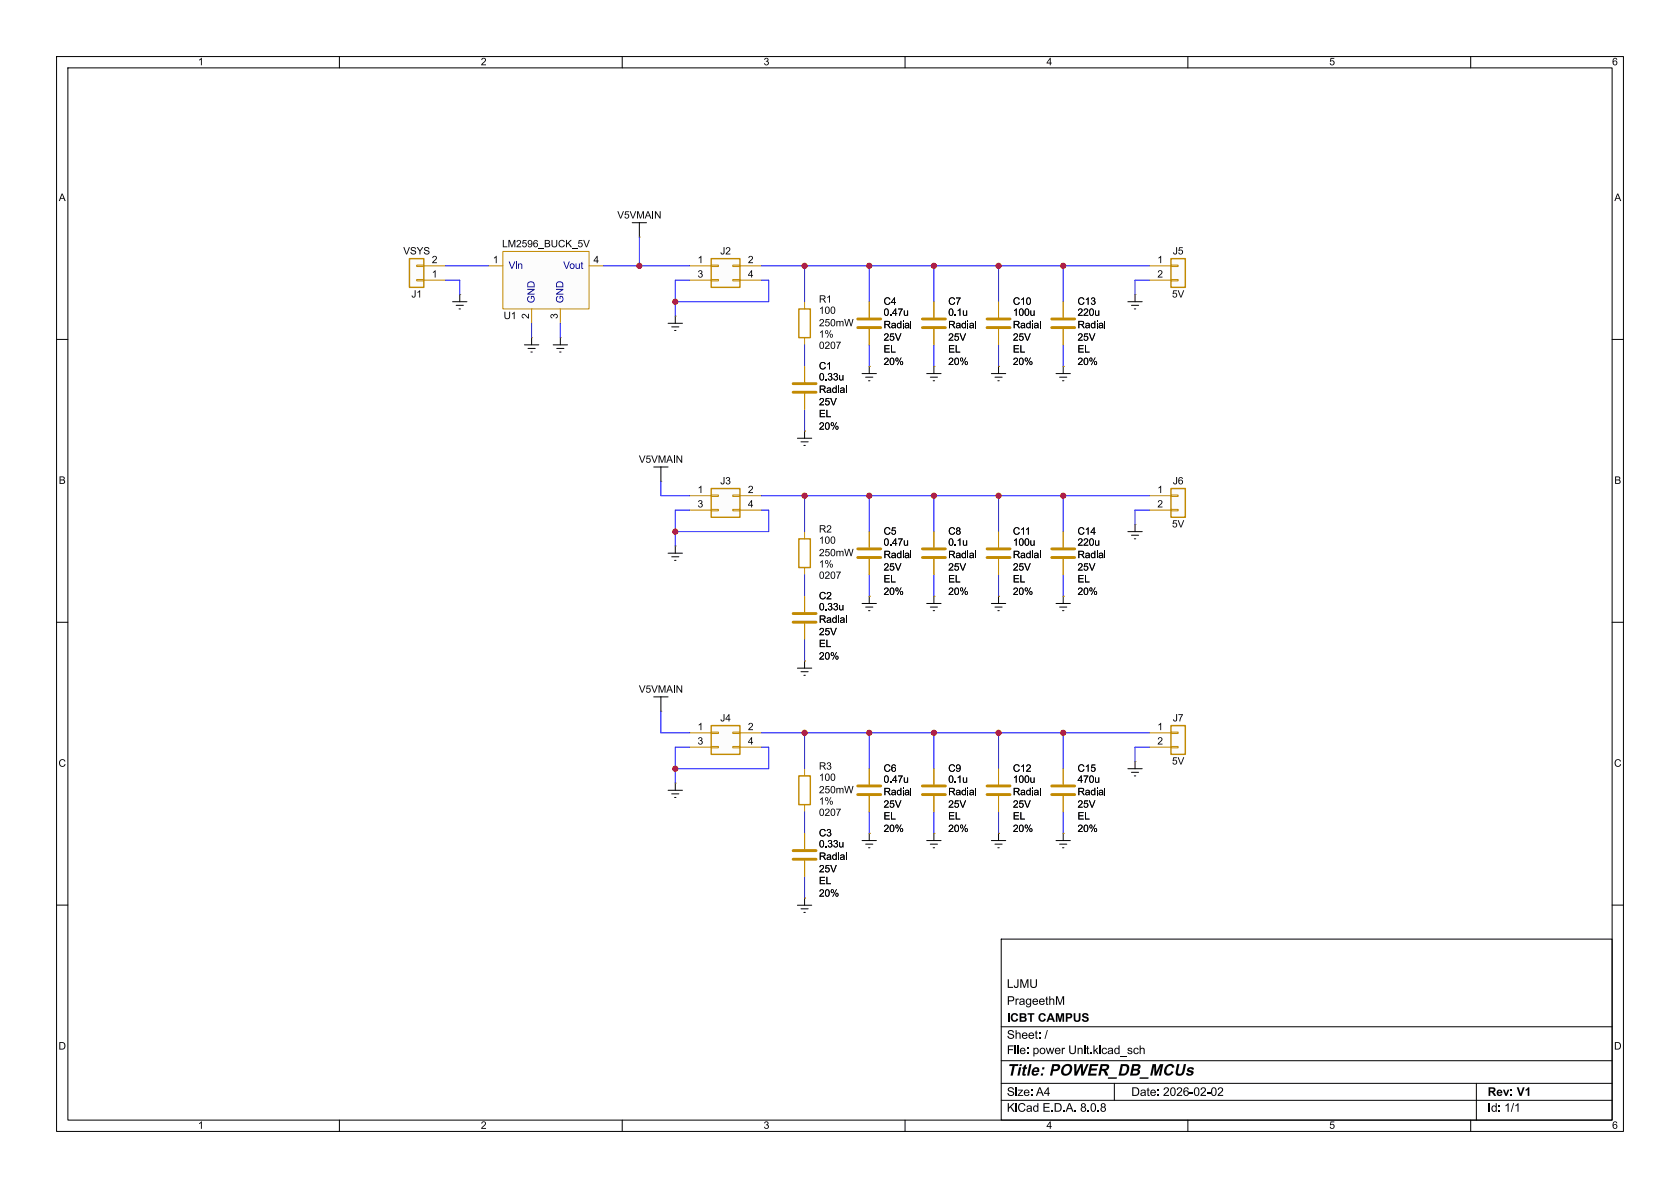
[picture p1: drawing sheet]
<svg xmlns="http://www.w3.org/2000/svg" width="297mm" height="210mm" viewBox="0 0 297 210" stroke-linecap="round" stroke-linejoin="round" font-family="sans-serif">
<path d="M0 0h297v210h-297z" fill="#fff" stroke="#fff" stroke-width=".18"/>
<g fill="none" stroke="#000" stroke-width=".18">
<path d="M10 10h277v190h-277zM12 12h273v186h-273zM60 10v2M110 10v2M160 10v2M210 10v2M260 10v2M10 60h2M285 60h2M10 110h2M285 110h2M152.4 148.6h2.5"/>
<path d="M153 149.2h1.3M153.5 149.9h.3M153.7 147.3v1.3M10 160h2M177 166h108v32h-108zM285 160h2M60 198v2M110 198v2M160 198v2M177 194.5h108M177 191.5h108M177 187.5h108"/>
<path d="M177 181.5h108M197 191.5v3M210 198v2M260 198v2M261 191.5v6.5"/>
</g>
<path d="M153.7 147.3h.1" fill="none" stroke="#c28a01" stroke-width=".18"/>
<path d="M125.7 86.4h5.1v5h-5.1z" fill="#fcfcfc"/>
<path d="M94 59.7h.1M121.9 87.6h3.8M121.9 90.2h3.8M125.7 90h1.3v.3h-1.3zM125.7 87.5h1.3v.3h-1.3zM129.5 90h1.3v.3h-1.3zM129.5 87.5h1.3v.3h-1.3zM130.8 87.6h3.8M130.8 90.2h3.8M200.7 134.6h.1" fill="none" stroke="#c28a01" stroke-width=".18"/>
<path d="M125.7 86.4h5.1v5h-5.1z" fill="none" stroke="#c28a01" stroke-width=".25"/>
<path d="M94 59.7v1.3M92.7 61h2.5M93.3 61.6h1.3M93.9 62.2h.2M199.4 135.9h2.5M200 136.5h1.3M200.5 137.2h.3M200.7 134.6v1.3" fill="none" stroke="#000" stroke-width=".18"/>
<path d="M207 128.3h2.5v5.1h-2.5z" fill="#fcfcfc"/>
<g fill="none" stroke="#c28a01" stroke-width=".18">
<path d="M113 41.9h.1M176.5 53.3v2.8M176.5 58.2v2.8M176.5 64.8h.1M142.2 135.9v1.3M203.2 129.5h3.8M203.2 132.1h3.8M207 132h1.3v.2h-1.3zM207 129.4h1.3v.3h-1.3zM142.2 158.8h.1M142.2 142.2v1.3M142.2 147.3v2.8"/>
<path d="M142.2 152.1v2.8"/>
</g>
<path d="M141.2 137.2h2.1v5h-2.1zM207 128.3h2.5v5.1h-2.5z" fill="none" stroke="#c28a01" stroke-width=".25"/>
<path d="M174.5 57.9h4.1M174.5 56.4h4.1M140.2 151.9h4.1M140.2 150.4h4.1" fill="none" stroke="#c28a01" stroke-width=".51"/>
<path d="M113 39.4v2.5M175.3 66h2.5M175.9 66.7h1.3M176.4 67.3h.3M176.5 64.8v1.2M142.2 158.8v1.2M141 160h2.5M141.6 160.7h1.3M142.1 161.3h.3" fill="none" stroke="#000" stroke-width=".18"/>
<path d="M125.7 128.3h5.1v5.1h-5.1z" fill="#fcfcfc"/>
<g fill="none" stroke="#c28a01" stroke-width=".18">
<path d="M153.7 53.3v2.8M153.7 58.2v2.8M165.1 53.3v2.8M165.1 58.2v2.8M188 53.3v2.8M188 58.2v2.8M200.7 52.1h.1M142.2 76.2h.1M142.2 64.8v2.8M142.2 69.6v2.8M153.7 64.8h.1M165.1 64.8h.1"/>
<path d="M188 64.8h.1M119.4 96.5h.1M116.8 125.7h.1M119.4 138.4h.1M121.9 129.5h3.8M121.9 132.1h3.8M125.7 132h1.3v.2h-1.3zM125.7 129.4h1.3v.3h-1.3zM129.5 132h1.3v.2h-1.3zM129.5 129.4h1.3v.3h-1.3zM130.8 129.5h3.8M130.8 132.1h3.8"/>
<path d="M153.7 135.9v2.8M165.1 135.9v2.8M176.5 135.9v2.8M188 135.9v2.8M153.7 140.7v2.8M165.1 147.3h.1M165.1 140.7v2.8M176.5 147.3h.1M176.5 140.7v2.8M188 147.3h.1M188 140.7v2.8"/>
</g>
<path d="M125.7 128.3h5.1v5.1h-5.1z" fill="none" stroke="#c28a01" stroke-width=".25"/>
<g fill="none" stroke="#000" stroke-width=".18">
<path d="M199.4 53.3h2.5M200 54h1.3M200.5 54.6h.3M200.7 52.1v1.2M141 77.5h2.5M141.6 78.1h1.3M142.1 78.7h.3M142.2 76.2v1.3M152.4 66h2.5M153 66.7h1.3M153.5 67.3h.3M153.7 64.8v1.2"/>
<path d="M163.8 66h2.6M164.5 66.7h1.2M165 67.3h.2M165.1 64.8v1.2M186.7 66h2.5M187.3 66.7h1.3M187.8 67.3h.3M188 64.8v1.2M118.1 97.8h2.5M118.7 98.4h1.3M119.3 99.1h.2M119.4 96.5v1.3"/>
<path d="M116.8 123.2v2.5M118.1 139.7h2.5M119.4 138.4v1.3M118.7 140.3h1.3M119.3 141h.2M163.8 148.6h2.6M164.5 149.2h1.2M165 149.9h.2M165.1 147.3v1.3M175.3 148.6h2.5M175.9 149.2h1.3M176.4 149.9h.3"/>
<path d="M176.5 147.3v1.3M186.7 148.6h2.5M187.3 149.2h1.3M187.8 149.9h.3M188 147.3v1.3"/>
</g>
<g fill="none" stroke="#c28a01" stroke-width=".51">
<path d="M151.6 57.9h4.1M151.6 56.4h4.1M163.1 57.9h4M163.1 56.4h4M185.9 57.9h4.1M185.9 56.4h4.1M140.2 69.3h4.1M140.2 67.8h4.1M151.6 138.9h4.1M163.1 138.9h4M174.5 138.9h4.1M185.9 138.9h4.1"/>
<path d="M151.6 140.5h4.1M163.1 140.5h4M174.5 140.5h4.1M185.9 140.5h4.1"/>
</g>
<path d="M207 45.7h2.5v5.1h-2.5z" fill="#fcfcfc"/>
<path d="M142.2 53.3v1.3M142.2 59.7v1.3M203.2 47h3.8M203.2 49.5h3.8M207 49.4h1.3v.3h-1.3zM207 46.9h1.3v.2h-1.3zM116.8 85.1h.1" fill="none" stroke="#c28a01" stroke-width=".18"/>
<path d="M141.2 54.6h2.1v5.1h-2.1zM207 45.7h2.5v5.1h-2.5z" fill="none" stroke="#c28a01" stroke-width=".25"/>
<path d="M116.8 82.6v2.5" fill="none" stroke="#000" stroke-width=".18"/>
<path d="M207 86.4h2.5v5h-2.5z" fill="#fcfcfc"/>
<g fill="none" stroke="#c28a01" stroke-width=".18">
<path d="M142.2 94v1.3M153.7 94v2.8M153.7 98.8v2.8M165.1 94v2.8M165.1 98.8v2.8M176.5 94v2.8M176.5 98.8v2.8M188 94v2.8M188 98.8v2.8M200.7 92.7h.1M203.2 87.6h3.8M203.2 90.2h3.8"/>
<path d="M207 90h1.3v.3h-1.3zM207 87.5h1.3v.3h-1.3zM142.2 116.8h.1M142.2 100.3v1.3M142.2 105.4v2.8M142.2 110.2v2.8M153.7 105.4h.1M165.1 105.4h.1M176.5 105.4h.1M188 105.4h.1"/>
</g>
<path d="M141.2 95.3h2.1v5h-2.1zM207 86.4h2.5v5h-2.5z" fill="none" stroke="#c28a01" stroke-width=".25"/>
<path d="M151.6 98.6h4.1M151.6 97h4.1M163.1 98.6h4M163.1 97h4M174.5 98.6h4.1M174.5 97h4.1M185.9 98.6h4.1M185.9 97h4.1M140.2 110h4.1M140.2 108.5h4.1" fill="none" stroke="#c28a01" stroke-width=".51"/>
<g fill="none" stroke="#000" stroke-width=".18">
<path d="M199.4 94h2.5M200 94.6h1.3M200.5 95.3h.3M200.7 92.7v1.3M141 118.1h2.5M141.6 118.7h1.3M142.1 119.4h.3M142.2 116.8v1.3M152.4 106.7h2.5M153 107.3h1.3M153.5 108h.3M153.7 105.4v1.3"/>
<path d="M163.8 106.7h2.6M164.5 107.3h1.2M165 108h.2M165.1 105.4v1.3M175.3 106.7h2.5M175.9 107.3h1.3M176.4 108h.3M176.5 105.4v1.3M186.7 106.7h2.5M187.3 107.3h1.3M187.8 108h.3M188 105.4v1.3"/>
</g>
<path d="M72.4 45.7h2.5v5.1h-2.5z" fill="#fcfcfc"/>
<path d="M73.7 46.9h1.2v.2h-1.2zM73.7 49.4h1.2v.3h-1.2zM74.9 49.5h3.8M74.9 47h3.8M81.3 52.1h.1" fill="none" stroke="#c28a01" stroke-width=".18"/>
<path d="M72.4 45.7h2.5v5.1h-2.5z" fill="none" stroke="#c28a01" stroke-width=".25"/>
<path d="M80 53.3h2.5M80.6 54h1.3M81.2 54.6h.2M81.3 52.1v1.2" fill="none" stroke="#000" stroke-width=".18"/>
<path d="M125.7 45.7h5.1v5.1h-5.1z" fill="#fcfcfc"/>
<path d="M119.4 55.9h.1M121.9 47h3.8M121.9 49.5h3.8M125.7 49.4h1.3v.3h-1.3zM125.7 46.9h1.3v.2h-1.3zM129.5 49.4h1.3v.3h-1.3zM129.5 46.9h1.3v.2h-1.3zM130.8 47h3.8M130.8 49.5h3.8" fill="none" stroke="#c28a01" stroke-width=".18"/>
<path d="M125.7 45.7h5.1v5.1h-5.1z" fill="none" stroke="#c28a01" stroke-width=".25"/>
<path d="M118.1 57.2h2.5M118.7 57.8h1.3M119.3 58.4h.2M119.4 55.9v1.3" fill="none" stroke="#000" stroke-width=".18"/>
<path d="M88.9 44.5h15.2v10.1h-15.2z" fill="#fcfcfc"/>
<g fill="none" stroke="#c28a01" stroke-width=".18">
<path d="M86.4 47h2.5M88.9 44.5h15.2v10.1h-15.2zM94 54.6v2.6M99.1 59.7h.1M99.1 54.6v2.6M104.1 47h2.6M153.7 53.3v2.8M153.7 58.2v2.8M165.1 53.3v2.8M165.1 58.2v2.8M176.5 53.3v2.8M176.5 58.2v2.8"/>
<path d="M188 53.3v2.8M188 58.2v2.8M142.2 76.2h.1M142.2 64.8v2.8M142.2 69.6v2.8M153.7 64.8h.1M165.1 64.8h.1M176.5 64.8h.1M188 64.8h.1M153.7 94v2.8M153.7 98.8v2.8M165.1 94v2.8"/>
<path d="M165.1 98.8v2.8M176.5 94v2.8M176.5 98.8v2.8M188 94v2.8M188 98.8v2.8M142.2 116.8h.1M142.2 105.4v2.8M142.2 110.2v2.8M153.7 105.4h.1M165.1 105.4h.1M176.5 105.4h.1M188 105.4h.1"/>
<path d="M153.7 135.9v2.8M165.1 135.9v2.8M176.5 135.9v2.8M188 135.9v2.8M142.2 158.8h.1M142.2 147.3v2.8M142.2 152.1v2.8M153.7 147.3h.1M153.7 140.7v2.8M165.1 147.3h.1M165.1 140.7v2.8M176.5 147.3h.1"/>
<path d="M176.5 140.7v2.8M188 147.3h.1M188 140.7v2.8"/>
</g>
<path d="M99.1 59.7v1.3M97.8 61h2.5M98.4 61.6h1.3M98.9 62.2h.3" fill="none" stroke="#000" stroke-width=".18"/>
<g fill="none" stroke="#00f" stroke-width=".18">
<path d="M78.7 49.5h2.6v2.6M78.7 47h7.7M94 57.2v2.5M99.1 57.2v2.5M106.7 47h15.2M113 41.9v5.1M121.9 49.5h-2.5v6.4M134.6 49.5h1.3v3.8h-16.5M134.6 47h68.6M142.2 47v6.3M153.7 47v6.3M165.1 47v6.3"/>
<path d="M176.5 47v6.3M188 47v6.3M203.2 49.5h-2.5v2.6M142.2 61v3.8M142.2 72.4v3.8M153.7 61v3.8M165.1 61v3.8M176.5 61v3.8M188 61v3.8M116.8 85.1v2.5h5.1M121.9 90.2h-2.5v6.3M134.6 87.6h68.6"/>
<path d="M134.6 90.2h1.3v3.8h-16.5M142.2 87.6v6.4M153.7 87.6v6.4M165.1 87.6v6.4M176.5 87.6v6.4M188 87.6v6.4M203.2 90.2h-2.5v2.5M142.2 101.6v3.8M142.2 113v3.8M153.7 101.6v3.8M165.1 101.6v3.8M176.5 101.6v3.8"/>
<path d="M188 101.6v3.8M116.8 125.7v3.8h5.1M121.9 132.1h-2.5v6.3M134.6 129.5h68.6M134.6 132.1h1.3v3.8h-16.5M142.2 129.5v6.4M153.7 129.5v6.4M165.1 129.5v6.4M176.5 129.5v6.4M188 129.5v6.4M203.2 132.1h-2.5v2.5M142.2 143.5v3.8"/>
<path d="M142.2 154.9v3.9M153.7 143.5v3.8M165.1 143.5v3.8M176.5 143.5v3.8M188 143.5v3.8"/>
</g>
<g fill="#f00" stroke="#f00" stroke-width=".18">
<circle cx="188" cy="129.5" r=".46"/>
<circle cx="165.1" cy="129.5" r=".46"/>
<circle cx="176.5" cy="129.5" r=".46"/>
<circle cx="153.7" cy="129.5" r=".46"/>
<circle cx="119.4" cy="94" r=".46"/>
<circle cx="142.2" cy="87.6" r=".46"/>
<circle cx="142.2" cy="129.5" r=".46"/>
<circle cx="119.4" cy="135.9" r=".46"/>
<circle cx="153.7" cy="87.6" r=".46"/>
<circle cx="165.1" cy="87.6" r=".46"/>
<circle cx="176.5" cy="87.6" r=".46"/>
<circle cx="188" cy="87.6" r=".46"/>
<circle cx="119.4" cy="53.3" r=".46"/>
<circle cx="113" cy="47" r=".46"/>
<circle cx="188" cy="47" r=".46"/>
<circle cx="165.1" cy="47" r=".46"/>
<circle cx="176.5" cy="47" r=".46"/>
<circle cx="153.7" cy="47" r=".46"/>
<circle cx="142.2" cy="47" r=".46"/>
</g>
<text font-size="2.8" x="178" y="190.9">Title: POWER_DB_MCUs</text>
<g font-size="2.1">
<text x="178" y="178.2">PrageethM</text>
<text x="178" y="175.2">LJMU</text>
<text x="178" y="184.2">Sheet: /</text>
<text x="178" y="181.2">ICBT CAMPUS</text>
<text x="178" y="186.9">File: power Unit.kicad_sch</text>
<text x="178" y="197.1">KiCad E.D.A. 8.0.8</text>
<text x="178" y="194.3">Size: A4</text>
<text x="200" y="194.3">Date: 2026-02-02</text>
<text x="263" y="194.3">Rev: V1</text>
<text x="263" y="197.1">Id: 1/1</text>
</g>
<g font-size="1.8">
<text x="35" y="12">1</text>
<text x="85" y="12">2</text>
<text x="135" y="12">3</text>
<text x="185" y="12">4</text>
<text x="235" y="12">5</text>
<text x="285" y="12">6</text>
<text x="10.4" y="36">A</text>
<text x="109.1" y="39.1">V5VMAIN</text>
<text x="285.4" y="36">A</text>
<text x="71.3" y="45.5">VSYS</text>
<text x="76.3" y="46.7">2</text>
<text x="87.1" y="46.7">1</text>
<text x="88.8" y="44.2">LM2596_BUCK_5V</text>
<text x="104.9" y="46.7">4</text>
<text x="123.3" y="46.7">1</text>
<text x="127.3" y="45.5">J2</text>
<text x="132.2" y="46.7">2</text>
<text x="204.6" y="46.7">1</text>
<text x="207.3" y="45.5">J5</text>
<text x="72.7" y="53.1">J1</text>
<text x="76.3" y="49.3">1</text>
<text x="123.3" y="49.3">3</text>
<text x="132.2" y="49.3">4</text>
<text x="144.8" y="54">R1</text>
<text x="204.6" y="49.3">2</text>
<text x="207.2" y="53.1">5V</text>
<text x="89" y="56.9">U1</text>
<text x="93.7" y="56.4" transform="rotate(-90 93.7 56.4)">2</text>
<text x="98.8" y="56.4" transform="rotate(-90 98.8 56.4)">3</text>
<text x="144.8" y="58.2">250mW</text>
<text x="144.8" y="56">100</text>
<text x="156.2" y="56.3">0.47u</text>
<text x="156.2" y="58.5">Radial</text>
<text x="156.2" y="54.3">C4</text>
<text x="167.6" y="58.5">Radial</text>
<text x="167.6" y="54.3">C7</text>
<text x="167.6" y="56.3">0.1u</text>
<text x="179.1" y="54.3">C10</text>
<text x="179.1" y="56.3">100u</text>
<text x="179.1" y="58.5">Radial</text>
<text x="190.5" y="54.3">C13</text>
<text x="190.5" y="56.3">220u</text>
<text x="190.5" y="58.5">Radial</text>
<text x="144.8" y="62.2">0207</text>
<text x="144.8" y="65.8">C1</text>
<text x="144.8" y="60.2">1%</text>
<text x="156.2" y="60.7">25V</text>
<text x="156.2" y="62.8">EL</text>
<text x="156.2" y="65">20%</text>
<text x="167.6" y="60.7">25V</text>
<text x="167.6" y="62.8">EL</text>
<text x="167.6" y="65">20%</text>
<text x="179.1" y="60.7">25V</text>
<text x="179.1" y="62.8">EL</text>
<text x="179.1" y="65">20%</text>
<text x="190.5" y="60.7">25V</text>
<text x="190.5" y="62.8">EL</text>
<text x="190.5" y="65">20%</text>
<text x="144.8" y="67.7">0.33u</text>
<text x="144.8" y="69.9">Radial</text>
<text x="144.8" y="72.1">25V</text>
<text x="144.8" y="74.2">EL</text>
<text x="144.8" y="76.4">20%</text>
<text x="112.9" y="82.3">V5VMAIN</text>
<text x="10.4" y="86">B</text>
<text x="123.3" y="87.4">1</text>
<text x="123.3" y="89.9">3</text>
<text x="127.3" y="86.1">J3</text>
<text x="132.2" y="87.4">2</text>
<text x="132.2" y="89.9">4</text>
<text x="204.6" y="87.4">1</text>
<text x="204.6" y="89.9">2</text>
<text x="207.3" y="86.1">J6</text>
<text x="285.4" y="86">B</text>
<text x="144.8" y="94.6">R2</text>
<text x="156.2" y="95">C5</text>
<text x="167.6" y="95">C8</text>
<text x="179.1" y="95">C11</text>
<text x="190.5" y="95">C14</text>
<text x="207.2" y="93.7">5V</text>
<text x="144.8" y="98.8">250mW</text>
<text x="144.8" y="96.6">100</text>
<text x="144.8" y="100.8">1%</text>
<text x="156.2" y="96.9">0.47u</text>
<text x="156.2" y="99.1">Radial</text>
<text x="156.2" y="101.3">25V</text>
<text x="167.6" y="99.1">Radial</text>
<text x="167.6" y="96.9">0.1u</text>
<text x="167.6" y="101.3">25V</text>
<text x="179.1" y="96.9">100u</text>
<text x="179.1" y="99.1">Radial</text>
<text x="179.1" y="101.3">25V</text>
<text x="190.5" y="96.9">220u</text>
<text x="190.5" y="99.1">Radial</text>
<text x="190.5" y="101.3">25V</text>
<text x="144.8" y="102.8">0207</text>
<text x="144.8" y="106.4">C2</text>
<text x="156.2" y="103.4">EL</text>
<text x="156.2" y="105.6">20%</text>
<text x="167.6" y="103.4">EL</text>
<text x="167.6" y="105.6">20%</text>
<text x="179.1" y="103.4">EL</text>
<text x="179.1" y="105.6">20%</text>
<text x="190.5" y="103.4">EL</text>
<text x="190.5" y="105.6">20%</text>
<text x="144.8" y="108.4">0.33u</text>
<text x="144.8" y="110.6">Radial</text>
<text x="144.8" y="112.8">25V</text>
<text x="144.8" y="114.9">EL</text>
<text x="144.8" y="117.1">20%</text>
<text x="112.9" y="122.9">V5VMAIN</text>
<text x="123.3" y="129.3">1</text>
<text x="123.3" y="131.8">3</text>
<text x="127.3" y="128">J4</text>
<text x="132.2" y="129.3">2</text>
<text x="132.2" y="131.8">4</text>
<text x="204.6" y="129.3">1</text>
<text x="204.6" y="131.8">2</text>
<text x="207.3" y="128">J7</text>
<text x="10.3" y="136">C</text>
<text x="144.8" y="136.5">R3</text>
<text x="156.2" y="136.9">C6</text>
<text x="167.6" y="136.9">C9</text>
<text x="179.1" y="136.9">C12</text>
<text x="190.5" y="136.9">C15</text>
<text x="207.2" y="135.6">5V</text>
<text x="285.3" y="136">C</text>
<text x="144.8" y="140.7">250mW</text>
<text x="144.8" y="138.5">100</text>
<text x="144.8" y="142.7">1%</text>
<text x="156.2" y="138.8">0.47u</text>
<text x="156.2" y="141">Radial</text>
<text x="156.2" y="143.2">25V</text>
<text x="167.6" y="141">Radial</text>
<text x="167.6" y="138.8">0.1u</text>
<text x="167.6" y="143.2">25V</text>
<text x="179.1" y="138.8">100u</text>
<text x="179.1" y="141">Radial</text>
<text x="179.1" y="143.2">25V</text>
<text x="190.5" y="138.8">470u</text>
<text x="190.5" y="141">Radial</text>
<text x="190.5" y="143.2">25V</text>
<text x="144.8" y="144.7">0207</text>
<text x="144.8" y="148.3">C3</text>
<text x="156.2" y="145.3">EL</text>
<text x="156.2" y="147.5">20%</text>
<text x="167.6" y="145.3">EL</text>
<text x="167.6" y="147.5">20%</text>
<text x="179.1" y="145.3">EL</text>
<text x="179.1" y="147.5">20%</text>
<text x="190.5" y="145.3">EL</text>
<text x="190.5" y="147.5">20%</text>
<text x="144.8" y="150.3">0.33u</text>
<text x="144.8" y="152.5">Radial</text>
<text x="144.8" y="154.7">25V</text>
<text x="144.8" y="156.8">EL</text>
<text x="144.8" y="159">20%</text>
<text x="10.3" y="186">D</text>
<text x="285.3" y="186">D</text>
<text x="35" y="200">1</text>
<text x="85" y="200">2</text>
<text x="135" y="200">3</text>
<text x="185" y="200">4</text>
<text x="235" y="200">5</text>
<text x="285" y="200">6</text>
</g>
<g font-size="1.8" fill="#000084">
<text x="89.9" y="48">Vin</text>
<text x="99.6" y="48">Vout</text>
<text x="95" y="53.6" transform="rotate(-90 95 53.6)">GND</text>
<text x="100.1" y="53.6" transform="rotate(-90 100.1 53.6)">GND</text>
</g>
</svg>
